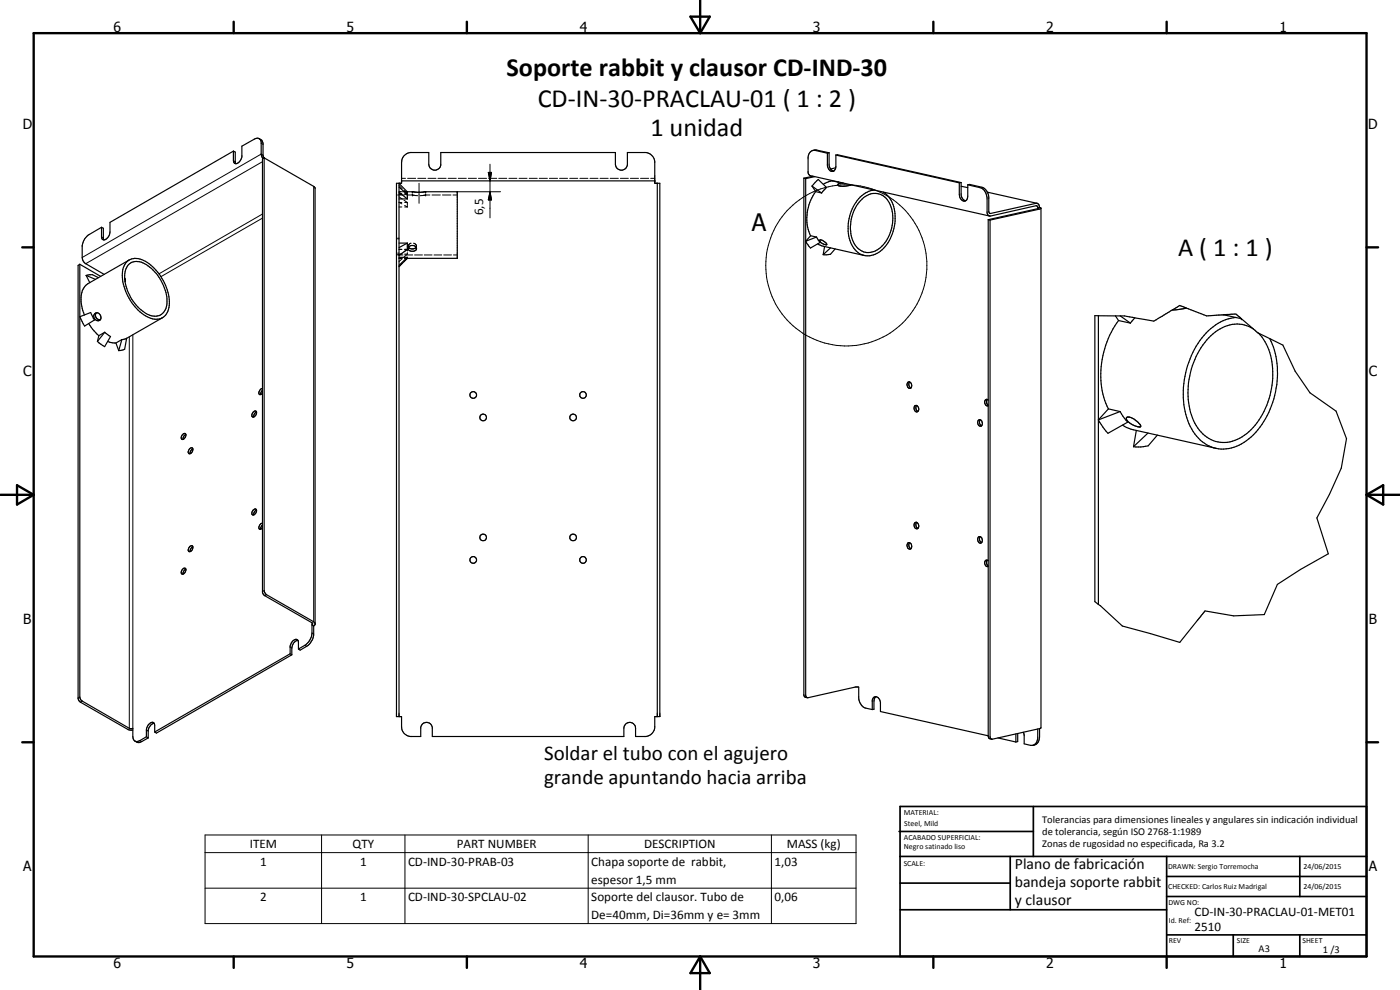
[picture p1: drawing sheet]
<svg xmlns="http://www.w3.org/2000/svg" width="420mm" height="297mm" viewBox="0 0 420 297" stroke-linecap="round" stroke-linejoin="round" font-family="sans-serif">
<g fill="none" stroke="#000" stroke-width=".35">
<path d="M70.1 45.3l.5 .3v3.2l.2 .3M70.1 45.3l-37.1 21.4v2.9a2.46 2.46 0 0 1-1.9 2.4M77.8 41.6l-.4-.2-.8 .2-4 2.3v3.1a1.87 1.87 0 0 1-2.2 2l-.3-.8v-2.9M77.8 41.6l.7 .4 .4 1v3.7l.5 .8M77.8 41.6l.5 .8 .1 3.8 .5 1.4M79.3 47.4l-.5 .3v130l.6 1 14.2 8.2 .2 .3-.2 .3M79.3 47.4v129.8l.1 .6 .6 .6 14.1 8.2 .5 .4M79.3 47.4l14.8 8.5 .5 .5v131l-.5 .4M119.7 55v160M119.7 56.1l2.5 2.3v1.3M119.7 57.7l2.5 2M119.7 59.7h2.5"/>
<path d="M119.7 55l2.5 2.5M120.5 54.3h76M121.3 57.5l3.9 .2 12-.2v20h-15M121.4 46.7l.6-.6 1.1-.3h5.6v3.5a1.81 1.81 0 0 0 1.6 1.8 1.81 1.81 0 0 0 2-1.5v-3.8h52.4v3.5a1.82 1.82 0 0 0 1.7 1.7 1.82 1.82 0 0 0 1.9-1.4v-3.8h5.6a3.1 3.1 0 0 1 2.6 2.6v6.6h1.5v160h-1.5v3.4a3.1 3.1 0 0 1-2.6 2.6h-3.2v-2.5a1.76 1.76 0 0 0-1.7-1.8 1.76 1.76 0 0 0-1.8 1.8v2.5h-57.5v-2.8a1.76 1.76 0 0 0-1.7-1.5 1.76 1.76 0 0 0-1.7 1.5v2.8h-3.2a2.93 2.93 0 0 1-2.6-3v-3h-1.5v-160h1.5v-6.2l.2-1.2zM197.3 55v160M241.2 53.5v155.1l.4 .6 .9 .1 14.3-3.2h.7l.2 .1v3.3a3.5 3.5 0 0 0 2.1 3l2 .4M241.2 53.5l.6 .1M241.8 53.6v155.1l.4 .6M243.7 55.8l2.9 2.1M243.7 55.8l1.1 1.7M243.7 55.8l1.9-2 2.5 2.5-1.5 1.6M244 52.9l-2.8 .6"/>
<path d="M244 45.1l.9-.1 3.9 .8M244.5 53l-2.7 .6M244.8 57.5a13.2 13.2 0 0 0-1.5 13.2M244.8 57.5l1.8 .4M248.3 46v3.7a1.53 1.53 0 0 0 1.9 1.7M248.3 46l-3.7-.9a1.97 1.97 0 0 0-2.1 2.1v4.5l.5 1 54 12.1M248.8 45.8v3.8a1.9 1.9 0 0 0 1.4 1.7M248.8 45.8l-.5 .2M249.8 54.3l-2.7 1M249.8 54.2v.1M249.8 54.3l1.7 .4M250.8 50.3l-1.6 .4"/>
<path d="M250.9 46.5v3.5l-.1 .5-.6 .9M250.9 46.5l.5-.1 37 8.4M250.9 46.5l37 8.4M251.5 54.6v.1M251.5 54.7h.3M253.1 54.9l-1.1 .1-.5 .3a.68 .68 0 0 0 1 .6l2.8-.4M255.3 55.5h.1M255.4 55.5h-.1M262.4 57a9.7 9.7 0 0 0-7.4 7.8 10.8 10.8 0 0 0 2 10.6l.9 .7 1.5 .6M265.1 57.7a9.2 9.2 0 0 1 3.5 9.4 11.2 11.2 0 0 1-6.5 9.4l-1.1 .3-1.6-.1M287.9 54.9v3.4a1.65 1.65 0 0 0 1.9 1.9M288.4 54.8v3.7a1.85 1.85 0 0 0 1.4 1.7"/>
<path d="M288.4 54.8l-.5 .1M288.4 55.9l2 .4M290.4 55.5l3.7 .8a3.2 3.2 0 0 1 2.1 3v4.6l.3 .7 .4 .2 14-3.1 .4 .2 .1 .5M290.4 55.5v3.7l-.3 .7-.3 .3M290.4 55.5l.6-.2 3.7 .9a3.2 3.2 0 0 1 2 3v4.3l.3 .6 13.9-3.1a1.06 1.06 0 0 1 1.1 1.2M296.3 57.7l14.9 3.3M23.9 79.3l-.5 .3v130l.8 1.1 14.3 8.2 1.4 .1M23.9 79.3v129.8l.3 .8 .5 .5 14.1 8.1h1.1l.1 3.1 .5 .8M23.9 79.3l6.3 3.6M30.5 68.2l.5 .3 .1 3.5M30.5 68.2v2.9l.1 .6 .5 .3M30.5 68.2l-3.7 2.2a4.5 4.5 0 0 0-2.1 3.3v3.6l.4 1.3 .4 .4 5.8 3.3"/>
<path d="M38 78.6a4.6 4.6 0 0 1 6.2 .1 15.2 15.2 0 0 1 6.5 13.5 4 4 0 0 1-6.5 2.8 14.7 14.7 0 0 1-7.3-14.2zM38.6 79.4a4.1 4.1 0 0 1 5.3 0 14 14 0 0 1 6.2 12.1 3.8 3.8 0 0 1-6.2 2.6 13.2 13.2 0 0 1-6.2-13zM38.8 78l-12.4 7.1a5.6 5.6 0 0 0-2 6.1l.9 3.3M119.7 77.2h2.5M119.7 72.9h2.5M122.2 77.2l-2.5 2.4M122.2 72.9v1.9l-2.5 1.9M122.2 77.2v.3M122.2 72.9l-2.5 1.4M122.2 77.5l-2.5 2.5M122.6 74.2l.8 .5h.7l.8-.5M122.6 74.2a1.23 1.23 0 0 0 .8 1.3 1.23 1.23 0 0 0 1.4-.4l.2-.4-.1-.5"/>
<path d="M122.6 74.2a1.48 1.48 0 0 1 2.3 0M243.3 70.7l1.8 .4M243.3 70.7l-1.5 1.7M245.1 71.1l1.1 1.6-3 1.7-1.4-2M245.1 71.1l-3.3 1.3M245.4 73.2l1.6 .7 12.4 2.8M246 72.1a2.02 2.02 0 0 1 2.1 1.3 2.28 2.28 0 0 1-2.1-1.3zM247.5 74l-.5 2.4M249.2 74.4l-2.2 2M250.6 74.7l-1.4 1.6-2.2 .1M258.3 60.2a5.1 5.1 0 0 1 5.2-2.1 5.1 5.1 0 0 1 3.9 4 11.6 11.6 0 0 1-4.6 13.2 5.1 5.1 0 0 1-7.2-3.9 12.1 12.1 0 0 1 2.7-11.2zM296.6 65.9v155l.2 .6 1 .3 14.2-3.2"/>
<path d="M296.6 65.9l.5 .1M297.1 66v155.2l.4 .5M311.4 62.4l.2 .1-.2 .1-14.8 3.3M312 62.2l.4 .3M312 62.2l-.6 .2M312.4 62.5v155.9l-.4 .2M312.4 62.5l-.4 .2-14.9 3.3M23.9 95l3.3-1.2 1.2 2.2-3 1.8zM25.9 82.6l2.7 1.2M25.9 82.6l1.1 2.2M25.9 82.6a3.7 3.7 0 0 1 3.6 .7M26.6 97.1l1.2 1.7 1.9 1.9"/>
<path d="M28.5 94.1a1.21 1.21 0 0 1 1.7 .5 1.21 1.21 0 0 1-.7 1.7 1.36 1.36 0 0 1-1-2.2zM28.9 93.9a1.3 1.3 0 0 0-.1 1.4 1.3 1.3 0 0 0 1.3 .6M31.4 99.7l1.8 1.3-1.8 3-2.2-1.6M31.4 99.7l-2.2 2.7M31.4 99.7l-1.7 1M37.4 83.5l.2 .4-.1 .6M37.5 83.7l-.1 .1M48.8 95.3l-10.8 6.2M329.6 94.7h-1v85.8l1 .9M329.6 94.7l5.2 .1M329.6 94.7v86.7M334.8 94.8l.9 1.4"/>
<path d="M334.8 94.8h2.7l3.1 .6M335.7 96.2a26.8 26.8 0 0 0-3.5 25.6l.4 .9M335.7 96.2l3.5 .7M336.2 94.8l3 2.1M340.6 95.4l-1.4 1.5M351.8 93l-5.5 3.4-5.7-1M356.1 92.5l4.3 1.6a8 8 0 0 0 5.3 .4l1.5-.1M356.1 92.5l-1.3-.6a.92 .92 0 0 0-1.5 .2l-1.5 .9M356.1 92.5l-4.3 .5M367.2 94.4h1.6a2.96 2.96 0 0 1 3.3 .8l.5 .4M367.2 94.4l5.4 1.2M370.9 95.2a16 16 0 0 0-11.9 8.7 26.5 26.5 0 0 0-1.8 24 10.6 10.6 0 0 0 13.9 6 21.5 21.5 0 0 0 11.2-14.2 24.8 24.8 0 0 0-1.2-18.1"/>
<path d="M372.6 95.6l3.5 3M376.1 98.6l1.6 1.3M376.1 98.6a9.8 9.8 0 0 0-12 1.5 23.7 23.7 0 0 0-5.5 26.9 9.7 9.7 0 0 0 15.6 3.1 23.7 23.7 0 0 0 5.9-26.8l-1.4-2.2-1-1.2M377.7 99.9l3.4 1.7M29.7 100.7l-.5 1.7M32.3 102.4l2.5 .5M34.8 102.9l.8 2.3M36.6 101.9l-1 3.3M36.6 101.9l-1.8 1M38 101.5l-.6 3.3-1.8 .4M38 101.5l-1.4 .4M78.8 118l-.5 .4"/>
<path d="M78.8 116.6a1.19 1.19 0 0 0-.8 1.8h.3M78.8 117.1l-.6 1.3M272.4 114.8l.1-.1a.97 .97 0 0 1 1.1 .7 .97 .97 0 0 1-.6 1.1 1.26 1.26 0 0 1-.6-1.7zM273 114.6a1.19 1.19 0 0 0 .4 1.8M296.3 119.8h-.2a.99 .99 0 0 0-.6 1.2 .99 .99 0 0 0 1.1 .7M296.3 119.8l.3 .3M296.3 119.8l-.2 1.1 .5 .7M381.1 101.6l3.9 1.9 3.7 7.9 4.4 6.5 7.9 5.5 3.1 8.2-1.6 8.9-3.5 7.8-3.8 7.1 3.4 10.8-8.3 4.7-6.9 4.4-4 9.1-9.2 .4-8.6-1.5-7.5 9.4-17.3-4.9-7.2-6.4M54.7 130.5l.6-.5a.91 .91 0 0 1 .5 .9 .91 .91 0 0 1-.6 .8l-.5 .2-.3-.4zM55.8 130.3a1.5 1.5 0 0 0-.9 1.5M56.9 134.6l.4-.2a.79 .79 0 0 1 .7 .7 .79 .79 0 0 1-.6 .8 .53 .53 0 0 1-.8 .2 .53 .53 0 0 1 0-.8zM57.9 134.7l-.7 .7-.1 .7"/>
<path d="M76 123.6l.5-.3a.9 .9 0 0 1 .5 .9 .9 .9 0 0 1-.6 .8l-.5 .1-.3-.3v-.6zM77 123.6l-.6 .5-.3 1M274.6 121.7a.95 .95 0 0 1 1.1 .8 .95 .95 0 0 1-.8 1.1 1.27 1.27 0 0 1-.3-1.9zM275.1 121.7a1.18 1.18 0 0 0 .4 1.7M294.2 125.9a1.24 1.24 0 0 0 .4 1.9M294.2 126l-.2-.1a.99 .99 0 0 0-.6 1.2 .99 .99 0 0 0 1.1 .7M294.2 126a1.22 1.22 0 0 1 .3 1.8M332.6 122.7l3.6 .8M332.6 122.7l-3 3.3M336.2 123.5l2.2 3.2-5.9 3.3-1.5-1.9-1.4-2.1M336.2 123.5l-6.6 2.5M336.9 127.6l2.5 1.2 25.5 5.7"/>
<path d="M338.1 125.3l.2-.1a4.9 4.9 0 0 1 3.9 2.3l.1 .3a.82 .82 0 0 1-1.1 .1l-1.4-.5-1.1-.8-.6-.7zM341 129.2l-.8 4.8M344.5 129.9l-4.3 4.1M347.3 130.6l-2.7 3.2-2.3 .3-2.1-.1M76 153l.7-.3a1.02 1.02 0 0 1 .1 1.2 1.02 1.02 0 0 1-1.2 .4v-.7zM77 153a1.34 1.34 0 0 0-.9 1.5M78.8 158.4l-.5 .4M78.8 157a1.13 1.13 0 0 0-.8 1.8h.3M78.8 157.5l-.6 .9v.4M274.6 156.8a.97 .97 0 0 1 1.1 .7 .97 .97 0 0 1-.6 1.2 1.15 1.15 0 0 1-.5-1.9zM275.1 156.7a1.22 1.22 0 0 0 .4 1.8M54.9 170.7l.6-.2a1.07 1.07 0 0 1 .1 1.2 1.07 1.07 0 0 1-1 .5l-.2-.6z"/>
<path d="M55.8 170.8a1.5 1.5 0 0 0-.9 1.5M56.9 164l.5-.3a.76 .76 0 0 1 .5 .7 .76 .76 0 0 1-.3 .7l-.3 .3a.52 .52 0 0 1-.7 0 .52 .52 0 0 1 0-.8zM57.9 164.1l-.7 .7-.1 .7M272.4 163a.89 .89 0 0 1 1.2 .6 .89 .89 0 0 1-.8 1.1 1.34 1.34 0 0 1-.4-1.7zM273 162.8a1.25 1.25 0 0 0 .4 1.8M293.6 161.2a.97 .97 0 0 1 1.2 .4 .97 .97 0 0 1-.3 1.3 1.01 1.01 0 0 1-1-.5 1.01 1.01 0 0 1 .1-1.2zM294.2 161a1.18 1.18 0 0 0 .4 1.8M296.3 168.1a.94 .94 0 0 0-.8 1 .94 .94 0 0 0 1.1 .8M296.3 168.1l.3 .2M296.3 168.1l-.2 1 .5 .7M87.1 196.2l-40.7 23.4M87.1 196.2l.5 .3"/>
<path d="M87.6 196.5l-40.7 23.5-.5-.4M89.4 192.2a2.34 2.34 0 0 0-1.8 2.2v2.1M89.6 194.7v-2a.86 .86 0 0 0-.6-.9 .86 .86 0 0 0-1 .4l-.9 1.6v2.4M93.6 187.5l.5 .3M93.6 187.5v2.4a4.8 4.8 0 0 1-2.1 3.7l-1.9 1.1M94.1 187.8v2.8a5.2 5.2 0 0 1-2.1 3.3l-1.9 1.2-.5-.4M46.3 217a2.17 2.17 0 0 0-1.8 2.1v2.3M46.4 219.6v-2a.82 .82 0 0 0-.6-.9 .82 .82 0 0 0-.9 .5l-.9 1.3-.1 2.6M262.9 209l-.7 .2-.4 .7v3M262.9 209a1.99 1.99 0 0 1 1.3 1.7v2.8l32.4 7.3M262.9 209l-.5 .8-.1 3-.5 .1M311.4 218.7v2.8a2.06 2.06 0 0 1-2.1 2.1l-1.9-.4v-2.7l-.3-.8"/>
<path d="M312 218.6v2.5a2.34 2.34 0 0 1-2 2.5M43.9 221.1l-2.2 1.2-.5 .2-.7-.1M43.9 221.1l.6 .3M44.5 221.4l-2.5 1.4h-.8l-.7-.4M299.5 221.4l5.4 1.2M304.9 220.2v2.4M305.4 220.1v2.4l-.5 .1"/>
<circle cx="142" cy="118.5" r="1"/>
<circle cx="175" cy="118.5" r=".99"/>
<circle cx="145" cy="125.3" r="1"/>
<circle cx="172" cy="125.3" r="1.01"/>
<circle cx="142" cy="168" r="1.01"/>
<circle cx="145" cy="161.3" r=".99"/>
<circle cx="172" cy="161.2" r="1.01"/>
<circle cx="175" cy="168" r="1"/>
</g>
<g fill="none" stroke="#000" stroke-width=".3">
<path d="M70.1 48.2l.5 .3M78.4 43l.5 .3M78.8 48.5l-53.1 30.6M78.9 46.6l-.5-.4-53.7 31.1M94.1 55.9v130.7M119 58.5h.2M119.5 58.5h1.9M119.7 57.5h.9M119.7 58.4h.9M119.7 59.1l1 .6M119.7 55.7l1 .9M119.7 58h.9"/>
<path d="M120.5 53.5h1.2M120.8 57.5h.5M121.2 57.1l1 .9M121.4 57.5h.8M121.4 58.4h.8M121.4 58h.8M122.1 58.5h1.7M122.2 57.5h.1M122.2 57.5v.2M122.2 57.9v.1M122.3 53.5h2.4M123.7 57.5v.3"/>
<path d="M123.7 58.2v.3M123.8 58.5h.1M123.8 58.5l1.5 .2M125.4 53.5h2.4M125.8 55v6M127.7 58.5h.1M127.8 58.5h.1M127.8 57.5v.3M127.8 58.2v.3M128.4 53.5h2.4M129 58.5l-2.9 .2M129.7 58.5h2.5"/>
<path d="M131.4 53.5h2.5M132.8 58.5h2.5M134.5 53.5h2.4M136 58.5h1.2M137.2 57.5h13M137.5 53.5h2.4M140.5 53.5h2.5M143.6 53.5h2.4M146.5 51.7h1l-.4 2.6zM146.6 53.5h2.5M147.1 57.5l.4 2.5h-1zM147.1 49.3v16.1"/>
<path d="M149.7 53.5h2.4M152.7 53.5h2.4M155.8 53.5h2.4M158.8 53.5h2.4M161.8 53.5h2.5M164.9 53.5h2.4M167.9 53.5h2.4M171 53.5h2.4M174 53.5h2.4M177.1 53.5h2.4M180.1 53.5h2.4M183.1 53.5h2.5"/>
<path d="M186.2 53.5h2.4M189.2 53.5h2.4M192.2 53.5h2.5M195.3 53.5h1.2M30.5 71.1l.5 .3M78.8 65.4l-30.5 17.6M78.8 64.2l-31.1 18M119 75.9h.2M119 71.5h.2M119 71.7h.2M119 76.3h.2M119 76.5h.2"/>
<path d="M119.5 75.9h.2M119.5 71.5h.2M119.5 71.7h.2M119.5 76.3h.2M119.5 76.5h1.4M119.7 77.5h.9M119.7 60.7h.9M119.7 60.7l.9 .5M119.7 62.1h.9M119.7 74.8h.9M119.7 76.2h.9M120.7 79l-1 1"/>
<path d="M120.7 75.9l-1 .7M120.7 77.6l-1 .9M121.2 60.1l1 .6M121.4 77.5h.8l-1 1M121.4 60.7h.8M121.4 61.6l.8 .5M121.4 62.1h.8M121.4 74.8h.8v.5M121.4 74.8h.8l-1 .7M121.4 76.2h.8M121.5 76.5h2.4M122.2 61.2h.1"/>
<path d="M122.2 60.7v.5M122.2 61.6v.5M122.2 75.8v.4M122.2 76.2l-1 .9M122.5 74.3v.3M122.5 74v.1M122.5 74.1l.1 .1M123.3 73l-.7 .4-.1 .7M124.2 73h.1M124.2 73l.7 .4 .1 .7M124.4 76.5h2.4M125 74l-.1 .2"/>
<path d="M125 74.3v.3M127.3 76.5h2.4M130.2 76.5h2.4M133.2 76.5h2.3M136.1 76.5h1.1M38.8 101.1v117.4M39.9 100.5v118M79.3 177.2l-.5 .3M80 178.4l-.6 .3M87.1 194.1l.5 .3M91.5 193.6l.5 .3M93.6 186.9v.6"/>
<path d="M93.6 189.9l.5 .3M23.9 209.1l-.5 .3M24.7 210.4l-.5 .3M43.9 219l.6 .3M42 222.2l.5 .3M61.5 250.5h195.4v26.6h-195.4zM61.5 255.8h195.4M96.5 250.5v26.6M121.5 250.5v26.6M176.5 250.5v26.6M231.5 250.5v26.6M61.5 266.5h195.4"/>
<circle cx="254" cy="79.6" r="24.2"/>
</g>
<g fill="#000">
<circle cx="120.5" cy="54.3" r=".18"/>
<circle cx="123.8" cy="57.5" r=".18"/>
<circle cx="127.8" cy="57.5" r=".18"/>
<circle cx="137.2" cy="57.5" r=".18"/>
<circle cx="196.5" cy="54.3" r=".18"/>
<circle cx="372.6" cy="95.6" r=".18"/>
</g>
<g fill="none" stroke="#000" stroke-width=".71">
<path d="M10.1 9.9h400v277.1h-400zM70.1 6.5v3.4M140.1 6.5v3.4M207.2 5h5.8l-2.9 4.9zM210.1 0v9.9M280.1 6.5v3.4M350.1 6.5v3.4M6.7 74.2h3.4M410.1 74.2h3.5M.1 148.5h10M5.1 145.6l5 2.9-5 2.9zM410.1 148.5h10"/>
<path d="M410.1 148.5l5-2.9v5.8zM6.7 222.7h3.4M410.1 222.7h3.5M70.1 287v3.4M140.1 287v3.4M210.1 287v10M210.1 287l2.9 5h-5.8zM280.1 287v3.4M350.1 287v3.4"/>
</g>
<g fill="none" stroke="#000" stroke-width=".51">
<path d="M269.8 249.5h40.3M270.1 242h140v45h-140zM270.1 257h140M303.2 257v16M310.1 242v15M350.1 257v30M390.1 257v12M270.1 265h33.1M270.1 273h80M350.1 269h60M350.1 263h60M350.1 280.5h60"/>
<path d="M370.1 280.5v6.5M390.1 280.5v6.5"/>
</g>
<path d="M146.5 51.7h1l-.4 2.6zM147.1 57.5l.4 2.5h-1z" fill="#000"/>
<g font-size="7.9">
<text x="152" y="22.9">Soporte rabbit y clausor CD-IND-30</text>
<text x="161.4" y="32">CD-IN-30-PRACLAU-01 ( 1 : 2 )</text>
<text x="195.2" y="40.9">1 unidad</text>
<text x="353.6" y="76.8">A ( 1 : 1 )</text>
</g>
<text font-size="7.2" x="225.6" y="69.3">A</text>
<g font-size="6.3">
<text x="163.3" y="228">Soldar el tubo con el agujero</text>
<text x="163.3" y="235.2">grande apuntando hacia arriba</text>
</g>
<g font-size="4.7">
<text x="304.6" y="260.8">Plano de fabricación</text>
<text x="304.6" y="266.2">bandeja soporte rabbit</text>
<text x="304.6" y="271.6">y clausor</text>
</g>
<g font-size="4.2">
<text x="34" y="9.6">6</text>
<text x="104" y="9.6">5</text>
<text x="174" y="9.6">4</text>
<text x="244" y="9.6">3</text>
<text x="314" y="9.6">2</text>
<text x="384" y="9.6">1</text>
<text x="6.8" y="38.7">D</text>
<text x="410.6" y="38.7">D</text>
<text x="7" y="112.9">C</text>
<text x="410.8" y="112.9">C</text>
<text x="7" y="187.1">B</text>
<text x="410.8" y="187.1">B</text>
<text x="7" y="261.4">A</text>
<text x="410.8" y="261.4">A</text>
<text x="34" y="290.4">6</text>
<text x="104" y="290.4">5</text>
<text x="174" y="290.4">4</text>
<text x="244" y="290.4">3</text>
<text x="314" y="290.4">2</text>
<text x="384" y="290.4">1</text>
</g>
<g font-size="3.9">
<text x="145" y="64.6" transform="rotate(-90 145 64.6)">6,5</text>
<text x="75" y="254.4">ITEM</text>
<text x="105.8" y="254.5">QTY</text>
<text x="137.1" y="254.4">PART NUMBER</text>
<text x="193.3" y="254.5">DESCRIPTION</text>
<text x="236.1" y="254.6">MASS (kg)</text>
<text x="78.1" y="259.8">1</text>
<text x="108.1" y="259.8">1</text>
<text x="122.5" y="259.8">CD-IND-30-PRAB-03</text>
<text x="177.4" y="259.8">Chapa soporte de rabbit,</text>
<text x="232.4" y="259.8">1,03</text>
<text x="177.4" y="265.2">espesor 1,5 mm</text>
<text x="78.1" y="270.4">2</text>
<text x="108.1" y="270.4">1</text>
<text x="122.5" y="270.4">CD-IND-30-SPCLAU-02</text>
<text x="177.4" y="270.5">Soporte del clausor. Tubo de</text>
<text x="177.4" y="275.8">De=40mm, Di=36mm y e= 3mm</text>
<text x="232.4" y="270.4">0,06</text>
<text x="358.5" y="275">CD-IN-30-PRACLAU-01-MET01</text>
<text x="358.5" y="279.4">2510</text>
</g>
<g font-size="3.1">
<text x="312.7" y="246.8">Tolerancias para dimensiones lineales y angulares sin indicación individual</text>
<text x="312.7" y="250.4">de tolerancia, según ISO 2768-1:1989</text>
<text x="312.7" y="254">Zonas de rugosidad no especificada, Ra 3.2</text>
<text x="377.7" y="285.6">A3</text>
<text x="397" y="285.9">1 /3</text>
</g>
<g font-size="2.4">
<text x="271.2" y="244.4">MATERIAL:</text>
<text x="271.3" y="252">ACABADO SUPERFICIAL:</text>
<text x="271.4" y="247.9">Steel, Mild</text>
<text x="271.3" y="254.6">Negro satinado liso</text>
<text x="271.2" y="259.7">SCALE:</text>
<text x="350.6" y="260.8">DRAWN: Sergio Torremocha</text>
<text x="391.2" y="260.6">24/06/2015</text>
<text x="350.6" y="266.9">CHECKED: Carlos Ruiz Madrigal</text>
<text x="391.2" y="266.7">24/06/2015</text>
<text x="350.6" y="271.4">DWG NO:</text>
<text x="350.8" y="276.9">Id. Ref:</text>
<text x="350.8" y="282.8">REV</text>
<text x="371.2" y="282.9">SIZE</text>
<text x="390.9" y="282.9">SHEET</text>
</g>
</svg>
